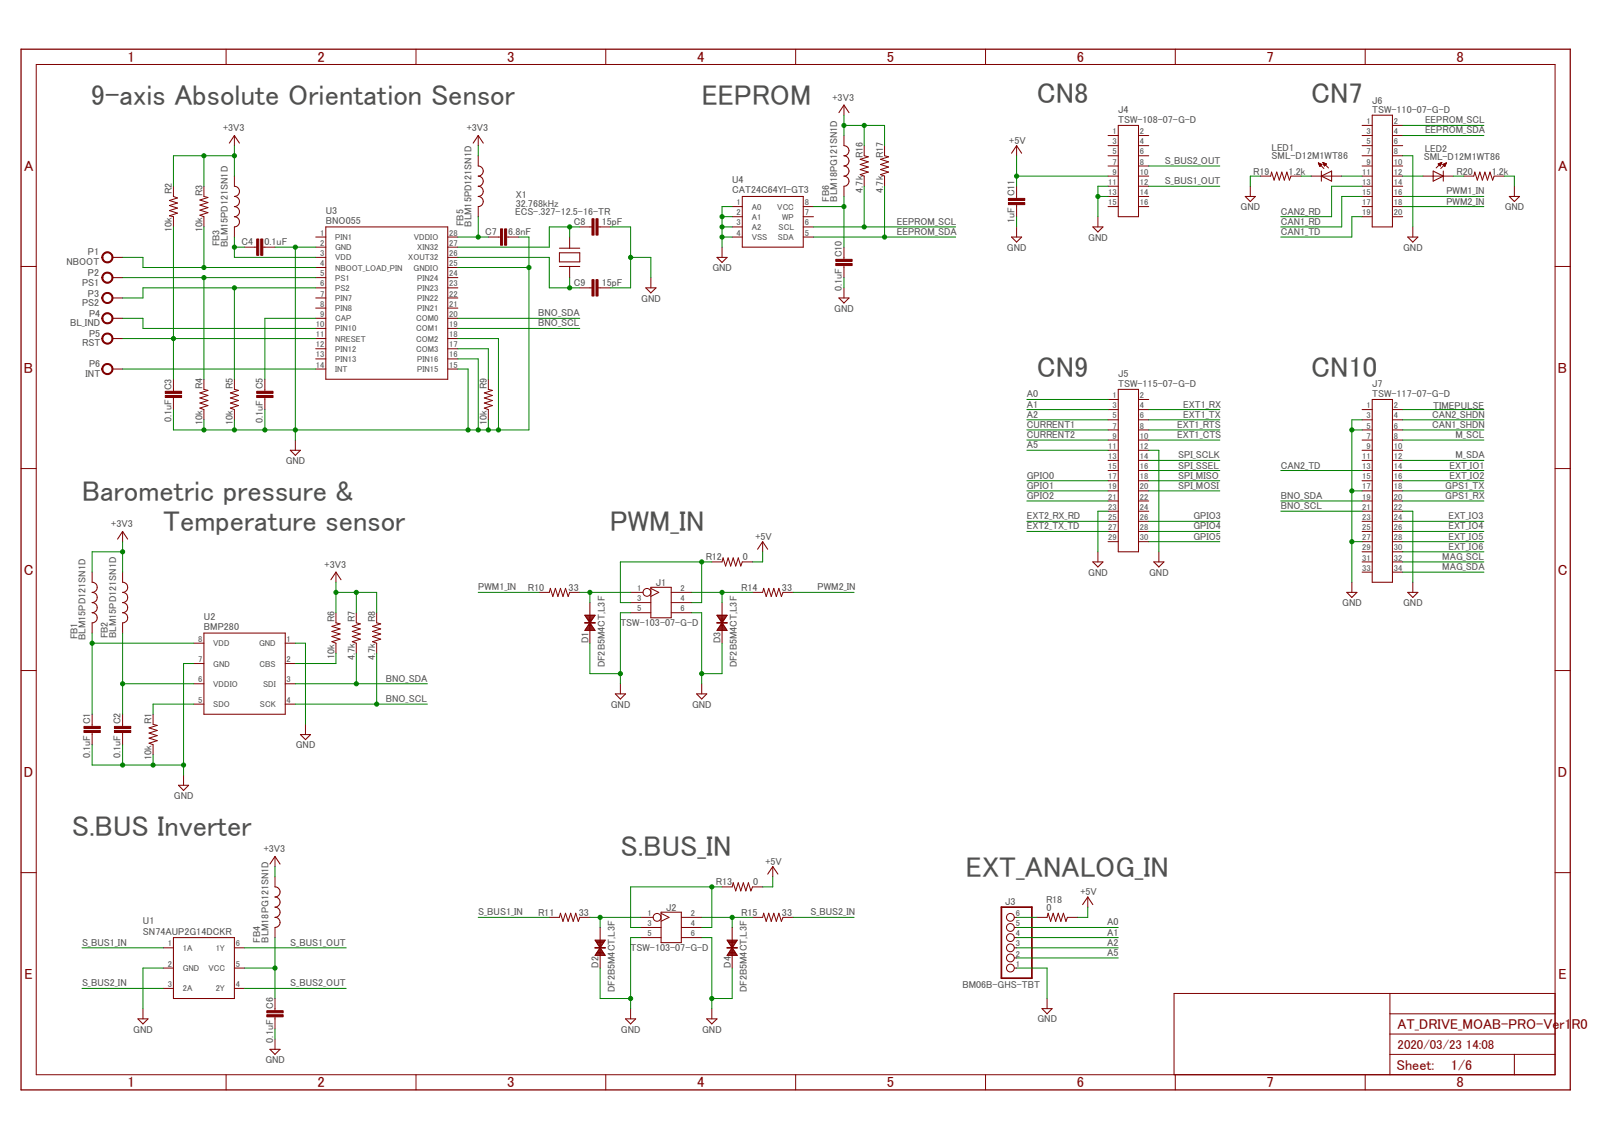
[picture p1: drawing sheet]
<svg xmlns="http://www.w3.org/2000/svg" width="297mm" height="210mm" viewBox="0 0 297 210" stroke-linecap="round" stroke-linejoin="round" font-family="sans-serif">
<g fill="none" stroke="#800000" stroke-width=".18">
<path d="M6.7 11.9h279.5v186h-279.5zM41.6 9.1v2.8M76.6 9.1v2.8M111.5 9.1v2.8M146.4 9.1v2.8M155.3 19.3v1.9M181.4 9.1v2.8M216.3 9.1v2.8M251.2 9.1v2.8M31.9 34.3v1.9l.8 .2-1.5 .5 1.5 .5-1.5 .4 1.5 .5-1.5 .5 1.5 .4-1.5 .5 .7 .2v1.9M37.5 34.3v1.9l.8 .2-1.5 .4 1.5 .5-1.5 .5 1.5 .4-1.5 .5 1.5 .5-1.5 .4 .7 .3v1.9M43.1 25v1.8"/>
<path d="M43.1 32.4v1.9M88 25v1.8M88 28.7v1.9M88 38v1.9M134.7 38h1.9M134.7 39.9h1.9M147.8 38h1.9M147.8 39.9h1.9M155.3 25v1.8M155.3 34.3v1.9M159 26.8v1.9l.8 .2-1.5 .4 1.5 .5-1.5 .5 1.5 .5-1.5 .4 1.5 .5-1.5 .5 .7 .2v1.9M162.8 26.8v1.9l.7 .2-1.4 .4 1.4 .5-1.4 .5 1.4 .5-1.4 .4 1.4 .5-1.4 .5 .7 .2v1.9"/>
<path d="M187.1 26.8v1.9M187.1 34.3v2.2M187.1 37.7v2.2M202.1 39.9v1.9M203.9 25h1.9M203.9 26.8h1.9M203.9 28.7h1.9M203.9 30.6h1.9M203.9 32.4h1.9M203.9 34.3h1.9M203.9 36.2h1.9M203.9 38h1.9"/>
<path d="M209.5 25h1.9M209.5 26.8h1.9M209.5 28.7h1.9M209.5 30.6h1.9M209.5 32.4h1.9M209.5 34.3h1.9M209.5 36.2h1.9M209.5 38h1.9M230.1 34.3v1.9M232 32.4h1.8l.2-.7 .5 1.5 .5-1.5 .4 1.5 .5-1.5 .5 1.5 .4-1.5 .5 1.5 .3-.8h1.9M241.3 32.4h5.6M242.6 30h.1"/>
<path d="M242.6 30l1 1M242.6 30l.7 .3-.4 .3zM242.7 30.1h.2M242.7 30.2h.4M242.7 30.3h.6M242.8 30.4h.4M242.8 30.4h.3M242.8 30.5h.3M242.9 30.6h.1M243.5 29.9l1 1M243.5 29.9l.6 .3M243.5 29.9l.3 .7 .3-.4"/>
<path d="M243.5 30h.1M243.5 30h.3M243.6 30.1h.3M243.6 30.2h.5M243.6 30.3h.4M243.6 30.4h.4M243.7 30.4h.2M243.7 30.5h.1M250.7 25h1.8M250.7 26.8h1.8M250.7 28.7h1.8M250.7 30.6h1.8"/>
<path d="M250.7 32.4h1.8M250.7 34.3h1.8M250.7 36.2h1.8M250.7 38h1.8M250.7 23.1h1.8M250.7 39.9h1.8M256.3 25h1.8M256.3 26.8h1.8M256.3 28.7h1.8M256.3 30.6h1.8M256.3 32.4h1.8M256.3 34.3h1.8"/>
<path d="M256.3 36.2h1.8M256.3 38h1.8M256.3 23.1h1.8M256.3 39.9h1.8M261.9 32.4h5.6M264.7 30.2h.5M264.8 30.3h.4M264.9 30.4h.3M264.9 30.1h.4M264.9 30.4h.2M265 30.5h.1M265 30h.3"/>
<path d="M265.2 30h.1M265.3 29.9l-1 1M265.3 29.9l-.6 .3M265.3 29.9l-.2 .7-.4-.4M265.5 30.3l.7-.3-.3 .6zM265.6 30.3h.5M265.6 30.4h.4M265.7 30.4h.3M265.7 30.2h.4M265.8 30.5h.2M265.8 30.6h.1M265.9 30.1h.2"/>
<path d="M266.1 30h.1M266.2 30l-1 1M269.4 32.4h1.8l.2-.7 .5 1.5 .5-1.5 .4 1.5 .5-1.5 .4 1.5 .5-1.5 .5 1.5 .3-.8h1.8M278.7 34.3v1.9M3.9 49.1h2.8M43.1 41.8v1.8M45 45.5h2.2M48.4 45.5h2.2M58.1 43.6h1.9M58.1 45.5h1.9M58.1 47.4h1.9M58.1 49.3h1.9"/>
<path d="M58.1 51.1h1.9M58.1 53h1.9M58.1 54.9h1.9M58.1 56.7h1.9M58.1 58.6h1.9M82.4 43.6h1.9M82.4 45.5h1.9M82.4 47.4h1.9M82.4 49.3h1.9M82.4 51.1h1.9M82.4 53h1.9M82.4 54.9h1.9"/>
<path d="M82.4 56.7h1.9M82.4 58.6h1.9M89.9 43.6h2.2M93.2 43.6h2.3M106.7 53h2.2M106.7 41.8h2.2M110.1 53h2.2M110.1 41.8h2.2M119.8 51.1v1.9M132.9 45.5v1.9M134.7 43.6h1.9M134.7 41.8h1.9"/>
<path d="M147.8 43.6h1.9M147.8 41.8h1.9M155.3 45.5v2.3M155.3 48.9v2.2M155.3 53v1.9M187.1 41.8v1.8M260 41.8v1.8M286.2 49.1h2.8M31.9 69.8v2.3M31.9 73.2v2.2M37.5 69.8v1.9l.8 .2-1.5 .4 1.5 .5-1.5 .5 1.5 .4-1.5 .5 1.5 .5-1.5 .4 .7 .3v1.9M43.1 69.8v1.9l.8 .2-1.5 .4 1.5 .5-1.5 .5 1.5 .4-1.5 .5 1.5 .5-1.5 .4 .7 .3v1.9"/>
<path d="M48.7 69.8v2.3M48.7 73.2v2.2M58.1 60.5h1.9M58.1 62.3h1.9M58.1 64.2h1.9M58.1 66.1h1.9M58.1 67.9h1.9M82.4 60.5h1.9M82.4 62.3h1.9M82.4 64.2h1.9M82.4 66.1h1.9M82.4 67.9h1.9"/>
<path d="M89.9 69.8v1.9l.7 .2-1.5 .4 1.5 .5-1.5 .5 1.5 .4-1.5 .5 1.5 .5-1.5 .4 .8 .3v1.9M203.9 73.6h1.9M203.9 75.4h1.9M203.9 77.3h1.9M203.9 79.2h1.9M209.5 73.6h1.9M209.5 75.4h1.9M209.5 77.3h1.9M209.5 79.2h1.9M250.7 75.4h1.8M250.7 77.3h1.8M250.7 79.2h1.8"/>
<path d="M256.3 75.4h1.8M256.3 77.3h1.8M256.3 79.2h1.8M3.9 86.3h2.8M22.6 97.9v1.8M54.4 81v1.9M140.4 99.7v1.9M203.9 81h1.9M203.9 82.9h1.9M203.9 84.8h1.9M203.9 86.6h1.9M203.9 88.5h1.9"/>
<path d="M203.9 90.4h1.9M203.9 92.2h1.9M203.9 94.1h1.9M203.9 96h1.9M203.9 97.9h1.9M203.9 99.7h1.9M209.5 81h1.9M209.5 82.9h1.9M209.5 84.8h1.9M209.5 86.6h1.9M209.5 88.5h1.9M209.5 90.4h1.9"/>
<path d="M209.5 92.2h1.9M209.5 94.1h1.9M209.5 96h1.9M209.5 97.9h1.9M209.5 99.7h1.9M250.7 81h1.8M250.7 82.9h1.8M250.7 84.8h1.8M250.7 86.6h1.8M250.7 88.5h1.8M250.7 90.4h1.8M250.7 92.2h1.8"/>
<path d="M250.7 94.1h1.8M250.7 96h1.8M250.7 97.9h1.8M250.7 99.7h1.8M256.3 81h1.8M256.3 82.9h1.8M256.3 84.8h1.8M256.3 86.6h1.8M256.3 88.5h1.8M256.3 90.4h1.8M256.3 92.2h1.8M256.3 94.1h1.8"/>
<path d="M256.3 96h1.8M256.3 97.9h1.8M256.3 99.7h1.8M286.2 86.3h2.8M17 105.3v1.9M17 114.7v1.9M22.6 105.3v1.9M22.6 114.7v1.9M35.7 118.4h1.8M52.5 118.4h1.9M61.8 112.8v1.9l.8 .2-1.5 .4 1.5 .5-1.5 .5 1.5 .4-1.5 .5 1.5 .5-1.5 .5 .7 .2v1.9M61.8 105.3v1.9"/>
<path d="M65.6 112.8v1.9l.7 .2-1.5 .4 1.5 .5-1.5 .5 1.5 .4-1.5 .5 1.5 .5-1.5 .5 .8 .2v1.9M69.3 112.8v1.9l.8 .2-1.5 .4 1.5 .5-1.5 .5 1.5 .4-1.5 .5 1.5 .5-1.5 .5 .7 .2v1.9M99.2 109.1h1.9l.2-.8 .4 1.5 .5-1.5 .5 1.5 .4-1.5 .5 1.5 .5-1.5 .5 1.5 .2-.7h1.9M116.1 109.1h2.2M116.1 111h3.7M116.1 112.8h3.7M119.8 108.4l1.4 .7-1.4 .7M123.5 109.1h3.8M123.5 111h3.8M123.5 112.8h3.8M131 103.5h1.9l.2-.8 .4 1.5 .5-1.5 .5 1.5 .4-1.5 .5 1.5 .5-1.5 .4 1.5 .3-.7h1.9M138.5 109.1h1.9l.1-.8 .5 1.5 .5-1.5 .4 1.5 .5-1.5 .5 1.5 .4-1.5 .5 1.5 .3-.7h1.9"/>
<path d="M202.1 101.6v1.9M213.3 101.6v1.9M248.8 107.2v1.9M250.7 101.6h1.8M250.7 103.5h1.8M250.7 105.3h1.8M256.3 101.6h1.8M256.3 103.5h1.8M256.3 105.3h1.8M260 107.2v1.9M3.9 123.5h2.8M17 131.5v2.3"/>
<path d="M17 134.9v2.2M22.6 131.5v2.3M22.6 134.9v2.2M28.2 131.5v1.9l.7 .2-1.5 .4 1.5 .5-1.5 .5 1.5 .4-1.5 .5 1.5 .5-1.5 .4 .8 .3v1.9M35.7 122.2h1.8M35.7 125.9h1.8M35.7 129.6h1.8M52.5 122.2h1.9M52.5 125.9h1.9M52.5 129.6h1.9M56.2 133.4v1.9M114.2 125.9v1.9"/>
<path d="M129.1 125.9v1.9M286.2 123.5h2.8M33.8 142.7v1.9M50.6 157.7v1.9M142.2 159.6v1.8M3.9 160.7h2.8M30.1 174.5h1.8M30.1 178.2h1.8M43.1 174.5h1.9M43.1 178.2h1.9M50.6 161.4v1.9M50.6 170.8v1.8"/>
<path d="M101.1 168.9h1.9l.1-.8 .5 1.6 .5-1.6 .5 1.6 .4-1.6 .5 1.6 .5-1.6 .4 1.6 .3-.8h1.9M117.9 168.9h2.3M117.9 170.8h3.8M117.9 172.6h3.8M121.7 168.2l1.4 .7-1.4 .7M125.4 168.9h3.7M125.4 170.8h3.7M125.4 172.6h3.7M132.9 163.3h1.8l.2-.8 .5 1.5 .5-1.5 .4 1.5 .5-1.5 .5 1.5 .4-1.5 .5 1.5 .3-.7h1.9M138.5 168.9h1.9l.1-.8 .5 1.6 .5-1.6 .4 1.6 .5-1.6 .5 1.6 .4-1.6 .5 1.6 .3-.8h1.9M186.7 174.5h.4M186.7 178.2h.4"/>
<path d="M186.7 168.9h.4M186.7 170.8h.4M186.7 172.6h.4M186.7 176.4h.4M190.8 168.9h1.9l.2-.8 .5 1.6 .4-1.6 .5 1.6 .5-1.6 .4 1.6 .5-1.6 .5 1.6 .2-.8h1.9M200.2 165.2v1.8M286.2 160.7h2.8M26.3 185.7v1.9M30.1 182h1.8M41.6 197.9v2.8M43.1 182h1.9M50.6 183.9v2.2"/>
<path d="M50.6 187.2v2.3M50.6 191.3v1.9M76.6 197.9v2.8M111.5 197.9v2.8M116.1 185.7v1.9M131 185.7v1.9M146.4 197.9v2.8M181.4 197.9v2.8M192.7 183.9v1.8M216.3 197.9v2.8M251.2 197.9v2.8M255.8 194.1h30.4"/>
<path d="M255.8 182.9v15M255.8 190.4h30.4M255.8 186.7h30.4M278.7 194.1v3.8M286.2 182.9h-70.1v15"/>
<circle cx="119.1" cy="109.1" r=".72"/>
<circle cx="120.9" cy="168.9" r=".72"/>
<circle cx="185.9" cy="170.8" r=".72"/>
<circle cx="185.9" cy="168.9" r=".72"/>
<circle cx="185.9" cy="172.6" r=".72"/>
<circle cx="185.9" cy="174.5" r=".72"/>
<circle cx="185.9" cy="176.4" r=".72"/>
<circle cx="185.9" cy="178.2" r=".72"/>
</g>
<path d="M3.9 9.1h285.1v191.6h-285.1z" fill="none" stroke="#800000" stroke-width=".23"/>
<g fill="none" stroke="#800000" stroke-width=".19">
<path d="M42.2 26.4l.9-1.4 1 1.4M43.1 34.3a.94 .94 0 0 1 1 .9 .94 .94 0 0 1-1 1 .93 .93 0 0 1 1 .9 .93 .93 0 0 1-1 .9 .93 .93 0 0 1 1 1 .93 .93 0 0 1-1 .9 .94 .94 0 0 1 1 .9 .94 .94 0 0 1-1 1M87.1 26.4l.9-1.4 .9 1.4M88 30.6a.93 .93 0 0 1 .9 .9 .93 .93 0 0 1-.9 .9 .93 .93 0 0 1 .9 1 .93 .93 0 0 1-.9 .9 .94 .94 0 0 1 .9 .9 .94 .94 0 0 1-.9 1 .93 .93 0 0 1 .9 .9 .93 .93 0 0 1-.9 .9M136.6 36.2h11.2v9.3h-11.2zM154.4 20.7l.9-1.4 1 1.4M155.3 26.8a.93 .93 0 0 1 1 .9 .93 .93 0 0 1-1 1 .94 .94 0 0 1 1 .9 .94 .94 0 0 1-1 1 .93 .93 0 0 1 1 .9 .93 .93 0 0 1-1 .9 .93 .93 0 0 1 1 1 .93 .93 0 0 1-1 .9M186.2 28.2l.9-1.4 .9 1.4M205.8 23.1h3.7v16.8h-3.7zM229.2 36.2h1.8l-.9 .9zM243.2 32.4l1.9-.9v1.9zM243.2 31.5v1.9"/>
<path d="M252.5 21.2h3.8v20.6h-3.8zM263.8 31.5l1.8 .9-1.8 1zM265.6 31.5v1.9M277.8 36.2h1.9l-1 .9zM20.7 54.9h1.9M20.7 47.4h1.9M20.7 51.1h1.9M20.7 58.6h1.9M60 41.8h22.4v28h-22.4zM103 46.5h3.7v1.7h-3.7zM103 45.7h3.7M103 49.1h3.7"/>
<path d="M104.8 43.6v2.1M104.8 49.1v2M118.9 53h1.8l-.9 .9zM132 47.4h1.8l-.9 .9zM154.4 54.9h1.9l-1 .9zM186.2 43.6h1.8l-.9 1zM201.1 41.8h1.9l-.9 .9zM259.1 43.6h1.8l-.9 1zM20.7 62.3h1.9M20.7 67.9h1.9M205.8 71.7h3.7v29.9h-3.7zM252.5 73.6h3.8v33.6h-3.8z"/>
<path d="M21.6 99.3l1-1.4 .9 1.4M53.4 82.9h1.9l-.9 .9zM17 107.2a.93 .93 0 0 1 .9 .9 .93 .93 0 0 1-.9 1 .94 .94 0 0 1 .9 .9 .94 .94 0 0 1-.9 1 .93 .93 0 0 1 .9 .9 .93 .93 0 0 1-.9 .9 .93 .93 0 0 1 .9 .9 .93 .93 0 0 1-.9 1M22.6 107.2a.93 .93 0 0 1 .9 .9 .93 .93 0 0 1-.9 1 .94 .94 0 0 1 .9 .9 .94 .94 0 0 1-.9 1 .93 .93 0 0 1 .9 .9 .93 .93 0 0 1-.9 .9 .93 .93 0 0 1 .9 .9 .93 .93 0 0 1-.9 1M37.5 116.6h15v14.9h-15zM60.9 106.7l.9-1.4 1 1.4M107.6 113.3h1.9l-.9 1.4zM107.7 113.3h1.8M107.7 116h1.7M107.8 113.5h1.6M107.8 115.8h1.5M107.9 113.6h1.4"/>
<path d="M107.9 115.6h1.3M108 113.8h1.2M108.1 115.5h1M108.1 113.9h1M108.1 115.3h.9M108.2 114.1h.8M108.2 115.2h.7M108.3 114.2h.6M108.4 115h.4M108.4 114.4h.4M108.5 114.9h.2M108.5 114.6h.2"/>
<path d="M108.6 114.7l.9 1.4h-1.9zM108.6 114.7h.1M108.6 111v7.4M119.8 108.1h3.7v5.6h-3.7zM132 113.3h1.8l-1.8 2.8h1.8zM132 113.3h1.8M132 116h1.7M132.1 113.5h1.6M132.1 115.8h1.5M132.2 113.6h1.4M132.2 115.6h1.3M132.3 113.8h1.2"/>
<path d="M132.4 115.5h1M132.4 113.9h1M132.5 115.3h.8M132.5 114.1h.8M132.6 115.2h.6M132.6 114.2h.6M132.7 115h.4M132.7 114.4h.4M132.8 114.9h.2M132.8 114.6h.2M132.9 114.7h.1M132.9 111v7.4"/>
<path d="M139.4 101.1l1-1.4 .9 1.4M201.1 103.5h1.9l-.9 .9zM212.3 103.5h1.9l-.9 .9zM247.9 109.1h1.8l-.9 .9zM259.1 109.1h1.8l-.9 .9zM55.3 135.3h1.8l-.9 .9zM113.2 127.8h1.9l-.9 .9zM128.2 127.8h1.9l-1 .9zM32.9 144.6h1.8l-.9 .9zM49.7 159.1l.9-1.4 .9 1.4M31.9 172.6h11.2v11.3h-11.2zM50.6 163.3a.93 .93 0 0 1 .9 .9 .93 .93 0 0 1-.9 1 .93 .93 0 0 1 .9 .9 .93 .93 0 0 1-.9 .9 .94 .94 0 0 1 .9 1 .94 .94 0 0 1-.9 .9 .93 .93 0 0 1 .9 .9 .93 .93 0 0 1-.9 1"/>
<path d="M109.5 173.1h1.9l-1 1.4zM109.6 175.9h1.7M109.6 173.2h1.7M109.6 175.7h1.6M109.7 173.4h1.5M109.7 175.5h1.4M109.8 173.5h1.3M109.9 175.4h1.1M109.9 173.7h1.1M110 175.2h.9M110 173.8h.9M110.1 175.1h.7"/>
<path d="M110.1 174h.7M110.2 174.9h.5M110.2 174.1h.5M110.3 174.8h.3M110.3 174.3h.3M110.4 174.6h.1M110.4 174.5h.1M110.4 174.5l1 1.4h-1.9zM110.4 170.8v7.4M121.7 168h3.7v5.6h-3.7zM133.8 173.1h1.9l-1 1.4zM133.9 175.9h1.7"/>
<path d="M133.9 173.2h1.7M134 175.7h1.5M134 173.4h1.5M134.1 175.5h1.3M134.1 173.5h1.3M134.2 175.4h1.1M134.2 173.7h1.1M134.3 175.2h.9M134.3 173.8h.9M134.4 175.1h.7M134.4 174h.7M134.5 174.9h.5"/>
<path d="M134.5 174.1h.5M134.6 174.8h.3M134.6 174.3h.3M134.7 174.6h.1M134.7 174.5h.1M134.7 174.5l1 1.4h-1.9zM134.7 170.8v7.4M141.3 161l.9-1.4 1 1.4M199.2 166.6l1-1.4 .9 1.4M25.4 187.6h1.8l-.9 .9zM49.7 193.2h1.8l-.9 .9zM115.1 187.6h1.9l-.9 .9z"/>
<path d="M130.1 187.6h1.9l-1 .9zM191.8 185.7h1.8l-.9 1z"/>
</g>
<g fill="#800000" stroke="#800000" stroke-width=".18">
<path d="M48 44h.4v3h-.4z"/>
<path d="M47.2 44h.4v3h-.4z"/>
<path d="M47.2 72.1h3v.3h-3z"/>
<path d="M47.2 72.8h3v.4h-3z"/>
<path d="M92.9 42.1h.3v3h-.3z"/>
<path d="M92.1 42.1h.4v3h-.4z"/>
<path d="M109.7 40.3h.4v3h-.4z"/>
<path d="M108.9 40.3h.4v3h-.4z"/>
<path d="M109.7 51.5h.4v3h-.4z"/>
<path d="M108.9 51.5h.4v3h-.4z"/>
<path d="M30.4 72.1h3v.3h-3z"/>
<path d="M30.4 72.8h3v.4h-3z"/>
<path d="M15.5 133.8h3v.3h-3z"/>
<path d="M15.5 134.5h3v.4h-3z"/>
<path d="M21.1 133.8h3v.3h-3z"/>
<path d="M21.1 134.5h3v.4h-3z"/>
<path d="M49.1 186.1h3v.4h-3z"/>
<path d="M49.1 186.8h3v.4h-3z"/>
<path d="M185.6 36.5h3v.4h-3z"/>
<path d="M185.6 37.3h3v.4h-3z"/>
<path d="M153.8 47.8h3v.3h-3z"/>
<path d="M153.8 48.5h3v.4h-3z"/>
</g>
<g fill="#800000" stroke="#800000" stroke-width=".18">
<path d="M18.9 46.8a1.03 1.03 0 0 1 1.7 0 1.03 1.03 0 0 1-.5 1.6 1.03 1.03 0 0 1-1.4-1h.2a.84 .84 0 0 1 1.2-.8 .84 .84 0 0 1 .2 1.4 .84 .84 0 0 1-1.3-.4l-.1-.2h-.2z" fill-rule="evenodd"/>
<path d="M19.1 50.3a1.03 1.03 0 0 1 1.6 .4 1.03 1.03 0 0 1-.7 1.4 1.03 1.03 0 0 1-1.3-1h.2a.84 .84 0 0 1 1.2-.8 .84 .84 0 0 1 .2 1.4 .84 .84 0 0 1-1.3-.3l-.1-.3h-.2l.1-.3z" fill-rule="evenodd"/>
<path d="M19.1 54.1a1.03 1.03 0 0 1 1.6 .3 1.03 1.03 0 0 1-.7 1.5 1.03 1.03 0 0 1-1.3-1h.2a.84 .84 0 0 1 1.2-.8 .84 .84 0 0 1 .2 1.4 .84 .84 0 0 1-1.3-.4l-.1-.2h-.2l.1-.3z" fill-rule="evenodd"/>
<path d="M18.9 58a1.03 1.03 0 0 1 1.7 0 1.03 1.03 0 0 1-.5 1.6 1.03 1.03 0 0 1-1.4-1h.2a.84 .84 0 0 1 1.2-.8 .84 .84 0 0 1 .2 1.4 .84 .84 0 0 1-1.3-.4l-.1-.2h-.2z" fill-rule="evenodd"/>
<path d="M19.1 61.5a1.03 1.03 0 0 1 1.6 .4 1.03 1.03 0 0 1-.7 1.5 1.03 1.03 0 0 1-1.3-1.1h.2a.84 .84 0 0 1 1.2-.7 .84 .84 0 0 1 .2 1.3 .84 .84 0 0 1-1.3-.3l-.1-.3h-.2l.1-.3z" fill-rule="evenodd"/>
<path d="M19.1 67.1a1.03 1.03 0 0 1 1.6 .4 1.03 1.03 0 0 1-.7 1.5 1.03 1.03 0 0 1-1.3-1.1h.2a.84 .84 0 0 1 1.2-.7 .84 .84 0 0 1 .2 1.4 .84 .84 0 0 1-1.3-.4l-.1-.3h-.2l.1-.3z" fill-rule="evenodd"/>
</g>
<path d="M107.6 114.7h1.9M132 114.7h1.8M109.5 174.5h1.9M133.8 174.5h1.9M184.3 167h5.6v13.1h-5.6z" fill="none" stroke="#800000" stroke-width=".32"/>
<g fill="none" stroke="#008000" stroke-width=".18">
<path d="M37.5 28.7v5.6M43.1 26.8v5.6M43.1 28.7h-11.2v5.6M88 26.8v1.9M88 39.9v3.7M132.9 39.9h1.8M134.7 38h-1.8v7.5M149.7 38h5.6M155.3 21.2v3.8M155.3 36.2v9.3M155.3 23.1h7.5v3.7M159 23.1v3.7"/>
<path d="M159 34.3v7.5M162.8 34.3v9.3M187.1 32.4h16.8M187.1 28.7v5.6M187.1 39.9v1.9M202.1 36.2h1.8M203.9 34.3h-1.8v5.6M211.4 34.3h13.1M211.4 30.6h13.1M232 32.4h-1.9v1.9M239.5 32.4h1.8M246.9 32.4h3.8"/>
<path d="M250.7 34.3h-5.6v5.6h-9.4M250.7 36.2h-3.8v5.6h-11.2M250.7 39.9h-1.9v3.7h-13.1M258.1 28.7h1.9v13.1M258.1 23.1h15M258.1 32.4h3.8M258.1 36.2h15M258.1 38h15M258.1 25h15M267.5 32.4h1.9M276.8 32.4h1.9v1.9M22.6 47.4h3.7v1.9h31.8"/>
<path d="M22.6 58.6h3.7v1.9h31.8M22.6 51.1h35.5M31.9 41.8v28M37.5 41.8v7.5M37.5 51.1v18.7M43.1 43.6v3.8h15M43.1 53v16.8M43.1 45.5h1.9M50.6 45.5h7.5M54.4 45.5v35.5M58.1 58.6h-9.4v11.2M58.1 53h-31.8v1.9h-3.7"/>
<path d="M84.3 49.3h13M84.3 43.6h5.6M84.3 47.4h16.8v5.6h5.6M84.3 58.6h22.4M95.5 43.6h1.8v35.6h-65.4v-3.8M104.8 41.8v1.8M104.8 51.1v1.9M106.7 41.8h-5.6v3.7h-16.8M112.3 41.8h3.8v11.2h-3.8M116.1 47.4h3.7v3.7M132.9 43.6h1.8M132.9 41.8h1.8"/>
<path d="M149.7 43.6h26.2M149.7 41.8h26.2M155.3 51.1v1.9M22.6 67.9h35.5M22.6 62.3h35.5M37.5 77.3v1.9M43.1 77.3v1.9M48.7 75.4v3.8M84.3 66.1h3.7v13.1M84.3 67.9h1.8v11.3M84.3 64.2h5.6v5.6M84.3 62.3h7.4v16.9"/>
<path d="M84.3 60.5h22.4M89.9 77.3v1.9M189 79.2h14.9M189 77.3h14.9M189 75.4h14.9M189 73.6h14.9M211.4 79.2h13.1M211.4 77.3h13.1M211.4 75.4h13.1M248.8 79.2h1.9M250.7 77.3h-1.9v29.9M258.1 79.2h15"/>
<path d="M258.1 77.3h15M258.1 75.4h15M22.6 99.7v5.6M189 82.9h14.9M189 90.4h14.9M189 92.2h14.9M189 81h14.9M189 97.9h14.9M189 96h14.9M189 88.5h14.9M203.9 94.1h-1.8v7.5M211.4 82.9h1.9v18.7"/>
<path d="M211.4 99.7h13.1M211.4 90.4h13.1M211.4 81h13.1M211.4 97.9h13.1M211.4 96h13.1M211.4 88.5h13.1M211.4 86.6h13.1M211.4 84.8h13.1M235.7 94.1h15M235.7 92.2h15M235.7 86.6h15M248.8 99.7h1.9"/>
<path d="M248.8 90.4h1.9M258.1 94.1h1.9v13.1M258.1 99.7h15M258.1 90.4h15M258.1 92.2h15M258.1 81h15M258.1 97.9h15M258.1 96h15M258.1 88.5h15M258.1 86.6h15M258.1 84.8h15M17 116.6v14.9"/>
<path d="M17 118.4h18.7M22.6 101.6h-5.6v3.7M22.6 116.6v14.9M54.4 118.4h1.8v15M61.8 107.2v5.6M61.8 109.1h7.5v3.7M65.6 109.1v3.7M88 109.1h11.2M106.7 109.1h9.4M108.6 109.1v1.9M108.6 118.4v5.6h5.6M116.1 112.8h-1.9v13.1"/>
<path d="M127.3 109.1h11.2M127.3 112.8h1.8v13.1M129.1 103.5v7.5h-1.8M131 103.5h-16.8v7.5h1.9M132.9 109.1v1.9M132.9 118.4v5.6h-3.8M140.4 101.6v1.9h-1.9M146 109.1h11.2M258.1 101.6h15M258.1 103.5h15M258.1 105.3h15M17 137.1v3.8h16.8"/>
<path d="M22.6 137.1v3.8M22.6 125.9h13.1M28.2 139v1.9M35.7 122.2h-1.9v20.5M35.7 129.6h-7.5v1.9M54.4 125.9h24.3M54.4 129.6h24.3M61.8 120.3v1.9h-7.4M65.6 120.3v5.6M69.3 120.3v9.3M50.6 159.6v1.8M15.1 174.5h15"/>
<path d="M30.1 178.2h-3.8v7.5M45 178.2h5.6M45 174.5h18.7M50.6 172.6v11.3M88 168.9h13.1M108.6 168.9h9.3M110.4 178.2v5.7h5.7M110.4 168.9v1.9M117.9 172.6h-1.8v13.1M129.1 168.9h9.4M129.1 172.6h1.9v13.1M131 163.3v7.5h-1.9"/>
<path d="M132.9 163.3h-16.8v7.5h1.8M134.7 168.9v1.9M134.7 178.2v5.7h-3.7M142.2 161.4v1.9h-1.8M146 168.9h11.2M187.1 168.9h3.7M187.1 178.2h5.6v5.7M187.1 172.6h18.7M187.1 174.5h18.7M187.1 170.8h18.7M187.1 176.4h18.7M200.2 167v1.9h-1.9"/>
<path d="M15.1 182h15M45 182h18.7M50.6 189.5v1.8"/>
</g>
<g fill="#008000" stroke="#008000" stroke-width=".18">
<circle cx="43.1" cy="28.7" r=".38"/>
<circle cx="37.5" cy="28.7" r=".38"/>
<circle cx="22.6" cy="101.6" r=".38"/>
<circle cx="61.8" cy="109.1" r=".38"/>
<circle cx="65.6" cy="109.1" r=".38"/>
<circle cx="155.3" cy="23.1" r=".38"/>
<circle cx="159" cy="23.1" r=".38"/>
<circle cx="187.1" cy="32.4" r=".38"/>
<circle cx="202.1" cy="36.2" r=".38"/>
<circle cx="54.4" cy="45.5" r=".38"/>
<circle cx="43.1" cy="79.2" r=".38"/>
<circle cx="48.7" cy="79.2" r=".38"/>
<circle cx="54.4" cy="79.2" r=".38"/>
<circle cx="97.3" cy="49.3" r=".38"/>
<circle cx="86.1" cy="79.2" r=".38"/>
<circle cx="88" cy="79.2" r=".38"/>
<circle cx="89.9" cy="79.2" r=".38"/>
<circle cx="91.7" cy="79.2" r=".38"/>
<circle cx="37.5" cy="79.2" r=".38"/>
<circle cx="116.1" cy="47.4" r=".38"/>
<circle cx="22.6" cy="140.9" r=".38"/>
<circle cx="28.2" cy="140.9" r=".38"/>
<circle cx="33.8" cy="140.9" r=".38"/>
<circle cx="248.8" cy="79.2" r=".38"/>
<circle cx="248.8" cy="90.4" r=".38"/>
<circle cx="248.8" cy="99.7" r=".38"/>
<circle cx="132.9" cy="39.9" r=".38"/>
<circle cx="132.9" cy="41.8" r=".38"/>
<circle cx="132.9" cy="43.6" r=".38"/>
<circle cx="131" cy="183.9" r=".38"/>
<circle cx="116.1" cy="183.9" r=".38"/>
<circle cx="114.2" cy="124" r=".38"/>
<circle cx="129.1" cy="124" r=".38"/>
<circle cx="43.1" cy="45.5" r=".38"/>
<circle cx="37.5" cy="49.3" r=".38"/>
<circle cx="37.5" cy="51.1" r=".38"/>
<circle cx="43.1" cy="53" r=".38"/>
<circle cx="31.9" cy="62.3" r=".38"/>
<circle cx="88" cy="43.6" r=".38"/>
<circle cx="65.6" cy="125.9" r=".38"/>
<circle cx="69.3" cy="129.6" r=".38"/>
<circle cx="104.8" cy="41.8" r=".38"/>
<circle cx="104.8" cy="53" r=".38"/>
<circle cx="22.6" cy="125.9" r=".38"/>
<circle cx="17" cy="118.4" r=".38"/>
<circle cx="50.6" cy="178.2" r=".38"/>
<circle cx="159" cy="41.8" r=".38"/>
<circle cx="162.8" cy="43.6" r=".38"/>
<circle cx="155.3" cy="38" r=".38"/>
<circle cx="131" cy="163.3" r=".38"/>
<circle cx="129.1" cy="103.5" r=".38"/>
<circle cx="110.4" cy="168.9" r=".38"/>
<circle cx="134.7" cy="168.9" r=".38"/>
<circle cx="108.6" cy="109.1" r=".38"/>
<circle cx="132.9" cy="109.1" r=".38"/>
</g>
<g font-size="5.3" fill="#505050">
<text x="16.7" y="19.3">9-axis Absolute Orientation Sensor</text>
<text x="129.1" y="19.3">EEPROM</text>
<text x="190.8" y="19">CN8</text>
<text x="241.3" y="19">CN7</text>
<text x="190.8" y="69.4">CN9</text>
<text x="241.3" y="69.4">CN10</text>
<text x="15.1" y="92.3">Barometric pressure &amp;</text>
<text x="30" y="97.9">Temperature sensor</text>
<text x="112.3" y="97.9">PWM_IN</text>
<text x="13.2" y="153.9">S.BUS Inverter</text>
<text x="114.2" y="157.7">S.BUS_IN</text>
<text x="177.8" y="161.4">EXT_ANALOG_IN</text>
</g>
<g font-size="2.7" fill="#800000">
<text x="23.5" y="11.4">1</text>
<text x="58.4" y="11.4">2</text>
<text x="93.3" y="11.4">3</text>
<text x="128.3" y="11.4">4</text>
<text x="163.2" y="11.4">5</text>
<text x="198.2" y="11.4">6</text>
<text x="233.1" y="11.4">7</text>
<text x="268" y="11.4">8</text>
<text x="4.4" y="31.4">A</text>
<text x="286.7" y="31.4">A</text>
<text x="4.4" y="68.6">B</text>
<text x="286.7" y="68.6">B</text>
<text x="4.4" y="105.8">C</text>
<text x="286.7" y="105.8">C</text>
<text x="4.4" y="143">D</text>
<text x="286.7" y="143">D</text>
<text x="4.5" y="180.2">E</text>
<text x="286.8" y="180.2">E</text>
<text x="23.5" y="200.2">1</text>
<text x="58.4" y="200.2">2</text>
<text x="93.3" y="200.2">3</text>
<text x="128.3" y="200.2">4</text>
<text x="163.2" y="200.2">5</text>
<text x="198.2" y="200.2">6</text>
<text x="233.1" y="200.2">7</text>
<text x="268" y="200.2">8</text>
</g>
<g font-size="2.6" fill="#800000">
<text x="257.2" y="189.5">AT_DRIVE_MOAB-PRO-Ver1</text>
<text x="289.2" y="189.5">R0</text>
<text x="257" y="197">Sheet:</text>
<text x="267" y="196.9">1/6</text>
</g>
<g font-size="2.4" fill="#800000">
<text x="257.2" y="193.2">2020/03/23</text>
<text x="269.8" y="193.2">14:08</text>
</g>
<g font-size="1.8" fill="#505050">
<text x="153.2" y="18.6">+3V3</text>
<text x="205.8" y="22.7">TSW-108-07-G-D</text>
<text x="205.8" y="20.8">J4</text>
<text x="252.5" y="20.8">TSW-110-07-G-D</text>
<text x="252.5" y="19.2">J6</text>
<text x="262.3" y="22.7">EEPROM_SCL</text>
<text x="41" y="24.2">+3V3</text>
<text x="85.9" y="24.2">+3V3</text>
<text x="158.8" y="29.1" transform="rotate(-90 158.8 29.1)">R16</text>
<text x="162.5" y="29.1" transform="rotate(-90 162.5 29.1)">R17</text>
<text x="185.8" y="26.5">+5V</text>
<text x="234" y="29.3">SML-D12M1WT86</text>
<text x="234" y="27.8">LED1</text>
<text x="262" y="29.5">SML-D12M1WT86</text>
<text x="262.2" y="27.9">LED2</text>
<text x="262.3" y="24.6">EEPROM_SDA</text>
<text x="31.6" y="35.7" transform="rotate(-90 31.6 35.7)">R2</text>
<text x="134.7" y="35.6">CAT24C64YI-GT3</text>
<text x="134.7" y="33.7">U4</text>
<text x="158.8" y="35.5" transform="rotate(-90 158.8 35.5)">4.7k</text>
<text x="162.5" y="35.5" transform="rotate(-90 162.5 35.5)">4.7k</text>
<text x="214.4" y="33.9">S_BUS1_OUT</text>
<text x="214.4" y="30.2">S_BUS2_OUT</text>
<text x="230.7" y="32.2">R19</text>
<text x="237.2" y="32.2">1.2k</text>
<text x="266.2" y="35.8">PWM1_IN</text>
<text x="268" y="32.2">R20</text>
<text x="274.5" y="32.2">1.2k</text>
<text x="37.2" y="36.1" transform="rotate(-90 37.2 36.1)">R3</text>
<text x="60" y="41.2">BNO055</text>
<text x="60" y="39.3">U3</text>
<text x="85.3" y="41.6" transform="rotate(-90 85.3 41.6)">FB5</text>
<text x="86.8" y="41.7" transform="rotate(-90 86.8 41.7)">BLM15PD121SN1D</text>
<text x="94.8" y="39.5">ECS-.327-12.5-16-TR</text>
<text x="94.9" y="38">32.768kHz</text>
<text x="94.9" y="36.5">X1</text>
<text x="105.6" y="41.4">C8</text>
<text x="110.8" y="41.4">15pF</text>
<text x="152.6" y="37.2" transform="rotate(-90 152.6 37.2)">FB6</text>
<text x="154.1" y="37.1" transform="rotate(-90 154.1 37.1)">BLM18PG121SN1D</text>
<text x="165" y="41.4">EEPROM_SCL</text>
<text x="186.7" y="41.1" transform="rotate(-90 186.7 41.1)">1uF</text>
<text x="186.7" y="36.2" transform="rotate(-90 186.7 36.2)">C11</text>
<text x="228.3" y="38.7">GND</text>
<text x="235.7" y="39.5">CAN2_RD</text>
<text x="235.7" y="41.4">CAN1_RD</text>
<text x="266.2" y="37.7">PWM2_IN</text>
<text x="276.9" y="38.7">GND</text>
<text x="16.2" y="47">P1</text>
<text x="31.6" y="42.8" transform="rotate(-90 31.6 42.8)">10k</text>
<text x="37.2" y="42.8" transform="rotate(-90 37.2 42.8)">10k</text>
<text x="40.4" y="45.4" transform="rotate(-90 40.4 45.4)">FB3</text>
<text x="41.9" y="45.5" transform="rotate(-90 41.9 45.5)">BLM15PD121SN1D</text>
<text x="44.4" y="45.1">C4</text>
<text x="48.7" y="45.1">0.1uF</text>
<text x="89.3" y="43.3">C7</text>
<text x="93.5" y="43.3">6.8nF</text>
<text x="154.9" y="47.4" transform="rotate(-90 154.9 47.4)">C10</text>
<text x="165" y="43.3">EEPROM_SDA</text>
<text x="185.3" y="46.2">GND</text>
<text x="200.3" y="44.3">GND</text>
<text x="235.7" y="43.3">CAN1_TD</text>
<text x="258.2" y="46.2">GND</text>
<text x="12.2" y="48.9">NBOOT</text>
<text x="15.1" y="52.6">PS1</text>
<text x="16.2" y="50.8">P2</text>
<text x="105.6" y="52.6">C9</text>
<text x="110.8" y="52.6">15pF</text>
<text x="131.1" y="49.9">GND</text>
<text x="154.9" y="53.6" transform="rotate(-90 154.9 53.6)">0.1uF</text>
<text x="15.1" y="56.4">PS2</text>
<text x="16.2" y="54.7">P3</text>
<text x="16.4" y="58.4">P4</text>
<text x="99" y="58.2">BNO_SDA</text>
<text x="118" y="55.5">GND</text>
<text x="153.5" y="57.4">GND</text>
<text x="12.9" y="60.1">BL_IND</text>
<text x="15.1" y="63.6">RST</text>
<text x="16.4" y="62">P5</text>
<text x="99" y="60.1">BNO_SCL</text>
<text x="15.7" y="69.4">INT</text>
<text x="16.4" y="67.6">P6</text>
<text x="31.5" y="71.9" transform="rotate(-90 31.5 71.9)">C3</text>
<text x="37.2" y="71.6" transform="rotate(-90 37.2 71.6)">R4</text>
<text x="42.9" y="71.6" transform="rotate(-90 42.9 71.6)">R5</text>
<text x="48.4" y="71.7" transform="rotate(-90 48.4 71.7)">C5</text>
<text x="89.6" y="71.6" transform="rotate(-90 89.6 71.6)">R9</text>
<text x="205.8" y="71.3">TSW-115-07-G-D</text>
<text x="205.8" y="69.4">J5</text>
<text x="252.5" y="71.3">J7</text>
<text x="31.5" y="77.7" transform="rotate(-90 31.5 77.7)">0.1uF</text>
<text x="48.4" y="77.9" transform="rotate(-90 48.4 77.9)">0.1uF</text>
<text x="189" y="73.2">A0</text>
<text x="189" y="75.1">A1</text>
<text x="189" y="76.9">A2</text>
<text x="217.8" y="76.9">EXT1_TX</text>
<text x="217.8" y="75.1">EXT1_RX</text>
<text x="252.5" y="73.2">TSW-117-07-G-D</text>
<text x="263.6" y="76.9">CAN2_SHDN</text>
<text x="263.8" y="75.2">TIMEPULSE</text>
<text x="37.2" y="78.3" transform="rotate(-90 37.2 78.3)">10k</text>
<text x="42.9" y="78.3" transform="rotate(-90 42.9 78.3)">10k</text>
<text x="89.6" y="78.3" transform="rotate(-90 89.6 78.3)">10k</text>
<text x="189" y="82.5">A5</text>
<text x="189" y="78.8">CURRENT1</text>
<text x="189" y="80.7">CURRENT2</text>
<text x="216.6" y="80.7">EXT1_CTS</text>
<text x="216.6" y="78.8">EXT1_RTS</text>
<text x="263.6" y="78.8">CAN1_SHDN</text>
<text x="267.9" y="80.7">M_SCL</text>
<text x="52.6" y="85.4">GND</text>
<text x="189" y="88.1">GPIO0</text>
<text x="216.8" y="88.1">SPI_MISO</text>
<text x="216.8" y="86.3">SPI_SSEL</text>
<text x="216.8" y="84.4">SPI_SCLK</text>
<text x="235.7" y="86.3">CAN2_TD</text>
<text x="266.7" y="88.1">EXT_IO2</text>
<text x="266.7" y="86.3">EXT_IO1</text>
<text x="267.9" y="84.4">M_SDA</text>
<text x="189" y="95.6">EXT2_RX_RD</text>
<text x="189" y="90">GPIO1</text>
<text x="189" y="91.9">GPIO2</text>
<text x="216.8" y="90">SPI_MOSI</text>
<text x="219.6" y="95.6">GPIO3</text>
<text x="235.7" y="91.9">BNO_SDA</text>
<text x="235.7" y="93.7">BNO_SCL</text>
<text x="266" y="91.9">GPS1_RX</text>
<text x="266" y="90">GPS1_TX</text>
<text x="266.6" y="95.6">EXT_IO3</text>
<text x="20.5" y="97.1">+3V3</text>
<text x="139" y="99.4">+5V</text>
<text x="189" y="97.5">EXT2_TX_TD</text>
<text x="219.6" y="97.5">GPIO4</text>
<text x="219.6" y="99.4">GPIO5</text>
<text x="266.6" y="97.5">EXT_IO4</text>
<text x="266.6" y="99.4">EXT_IO5</text>
<text x="266.6" y="101.2">EXT_IO6</text>
<text x="59.7" y="104.6">+3V3</text>
<text x="120.7" y="107.9">J1</text>
<text x="129.9" y="103.2">R12</text>
<text x="136.7" y="103.2">0</text>
<text x="200.3" y="106">GND</text>
<text x="211.5" y="106">GND</text>
<text x="265.4" y="105">MAG_SDA</text>
<text x="265.4" y="103.1">MAG_SCL</text>
<text x="88" y="108.7">PWM1_IN</text>
<text x="97.2" y="108.8">R10</text>
<text x="104.7" y="108.8">33</text>
<text x="136.4" y="108.8">R14</text>
<text x="143.9" y="108.8">33</text>
<text x="150.5" y="108.7">PWM2_IN</text>
<text x="247" y="111.6">GND</text>
<text x="258.2" y="111.6">GND</text>
<text x="14.3" y="117.7" transform="rotate(-90 14.3 117.7)">FB1</text>
<text x="15.7" y="117.8" transform="rotate(-90 15.7 117.8)">BLM15PD121SN1D</text>
<text x="19.9" y="117.5" transform="rotate(-90 19.9 117.5)">FB2</text>
<text x="21.4" y="117.5" transform="rotate(-90 21.4 117.5)">BLM15PD121SN1D</text>
<text x="37.5" y="116">BMP280</text>
<text x="37.5" y="114.1">U2</text>
<text x="61.6" y="114.6" transform="rotate(-90 61.6 114.6)">R6</text>
<text x="65.3" y="114.6" transform="rotate(-90 65.3 114.6)">R7</text>
<text x="69" y="114.6" transform="rotate(-90 69 114.6)">R8</text>
<text x="108.3" y="118.4" transform="rotate(-90 108.3 118.4)">D1</text>
<text x="114.2" y="115.3">TSW-103-07-G-D</text>
<text x="132.6" y="118.4" transform="rotate(-90 132.6 118.4)">D3</text>
<text x="61.6" y="121.3" transform="rotate(-90 61.6 121.3)">10k</text>
<text x="65.3" y="121.5" transform="rotate(-90 65.3 121.5)">4.7k</text>
<text x="69" y="121.5" transform="rotate(-90 69 121.5)">4.7k</text>
<text x="71" y="125.5">BNO_SDA</text>
<text x="111.3" y="122.9" transform="rotate(-90 111.3 122.9)">DF2B5M4CT,L3F</text>
<text x="135.6" y="122.9" transform="rotate(-90 135.6 122.9)">DF2B5M4CT,L3F</text>
<text x="71" y="129.3">BNO_SCL</text>
<text x="112.4" y="130.3">GND</text>
<text x="127.4" y="130.3">GND</text>
<text x="16.6" y="133.4" transform="rotate(-90 16.6 133.4)">C1</text>
<text x="22.2" y="133.4" transform="rotate(-90 22.2 133.4)">C2</text>
<text x="27.9" y="133.3" transform="rotate(-90 27.9 133.3)">R1</text>
<text x="54.4" y="137.8">GND</text>
<text x="16.6" y="139.6" transform="rotate(-90 16.6 139.6)">0.1uF</text>
<text x="22.2" y="139.6" transform="rotate(-90 22.2 139.6)">0.1uF</text>
<text x="27.9" y="140" transform="rotate(-90 27.9 140)">10k</text>
<text x="32" y="147.1">GND</text>
<text x="48.5" y="156.9">+3V3</text>
<text x="140.9" y="159.2">+5V</text>
<text x="122.6" y="167.7">J2</text>
<text x="131.7" y="163">R13</text>
<text x="138.6" y="163">0</text>
<text x="185" y="166.6">J3</text>
<text x="192.5" y="166.2">R18</text>
<text x="192.6" y="167.7">0</text>
<text x="198.8" y="164.8">+5V</text>
<text x="26.3" y="172.1">SN74AUP2G14DCKR</text>
<text x="26.3" y="170.2">U1</text>
<text x="47.9" y="173.6" transform="rotate(-90 47.9 173.6)">FB4</text>
<text x="49.4" y="173.6" transform="rotate(-90 49.4 173.6)">BLM18PG121SN1D</text>
<text x="88" y="168.5">S_BUS1_IN</text>
<text x="99" y="168.6">R11</text>
<text x="106.5" y="168.6">33</text>
<text x="136.4" y="168.6">R15</text>
<text x="143.9" y="168.6">33</text>
<text x="149.1" y="168.5">S_BUS2_IN</text>
<text x="203.7" y="170.4">A0</text>
<text x="203.7" y="172.3">A1</text>
<text x="15.1" y="174.1">S_BUS1_IN</text>
<text x="53.4" y="174.1">S_BUS1_OUT</text>
<text x="110.2" y="178.2" transform="rotate(-90 110.2 178.2)">D2</text>
<text x="116.1" y="175.2">TSW-103-07-G-D</text>
<text x="134.5" y="178.2" transform="rotate(-90 134.5 178.2)">D4</text>
<text x="203.7" y="174.1">A2</text>
<text x="203.7" y="176">A5</text>
<text x="15.1" y="181.6">S_BUS2_IN</text>
<text x="50.2" y="185.7" transform="rotate(-90 50.2 185.7)">C6</text>
<text x="53.4" y="181.6">S_BUS2_OUT</text>
<text x="113.2" y="182.7" transform="rotate(-90 113.2 182.7)">DF2B5M4CT,L3F</text>
<text x="137.5" y="182.7" transform="rotate(-90 137.5 182.7)">DF2B5M4CT,L3F</text>
<text x="177.1" y="182">BM06B-GHS-TBT</text>
<text x="24.5" y="190.1">GND</text>
<text x="50.2" y="192" transform="rotate(-90 50.2 192)">0.1uF</text>
<text x="114.3" y="190.1">GND</text>
<text x="129.2" y="190.1">GND</text>
<text x="190.9" y="188.2">GND</text>
<text x="48.8" y="195.7">GND</text>
</g>
<g font-size="1.6" fill="#505050">
<text x="251.5" y="22.8">1</text>
<text x="256.5" y="22.8">2</text>
<text x="204.7" y="24.7">1</text>
<text x="204.7" y="26.6">3</text>
<text x="204.7" y="28.4">5</text>
<text x="209.8" y="24.7">2</text>
<text x="209.8" y="26.6">4</text>
<text x="209.8" y="28.4">6</text>
<text x="251.5" y="24.7">3</text>
<text x="251.5" y="26.6">5</text>
<text x="251.5" y="28.4">7</text>
<text x="256.5" y="24.7">4</text>
<text x="256.5" y="26.6">6</text>
<text x="256.5" y="28.4">8</text>
<text x="204" y="34">11</text>
<text x="204" y="35.9">13</text>
<text x="204.7" y="30.3">7</text>
<text x="204.7" y="32.2">9</text>
<text x="209.8" y="30.3">8</text>
<text x="209.8" y="32.2">10</text>
<text x="209.8" y="34">12</text>
<text x="209.8" y="35.9">14</text>
<text x="250.7" y="32.2">11</text>
<text x="250.7" y="34">13</text>
<text x="250.7" y="35.9">15</text>
<text x="251.5" y="30.3">9</text>
<text x="256.5" y="30.3">10</text>
<text x="256.5" y="32.2">12</text>
<text x="256.5" y="34">14</text>
<text x="256.5" y="35.9">16</text>
<text x="135.6" y="37.8">1</text>
<text x="135.6" y="39.6">2</text>
<text x="135.6" y="41.5">3</text>
<text x="138.3" y="38.6">A0</text>
<text x="138.3" y="40.5">A1</text>
<text x="143" y="38.6">VCC</text>
<text x="144" y="40.5">WP</text>
<text x="148.1" y="41.5">6</text>
<text x="148.1" y="39.6">7</text>
<text x="148.1" y="37.8">8</text>
<text x="204" y="37.8">15</text>
<text x="209.8" y="37.8">16</text>
<text x="250.7" y="37.8">17</text>
<text x="250.7" y="39.6">19</text>
<text x="256.5" y="37.8">18</text>
<text x="256.5" y="39.6">20</text>
<text x="58.9" y="43.4">1</text>
<text x="58.9" y="45.3">2</text>
<text x="58.9" y="47.1">3</text>
<text x="61.7" y="44.2">PIN1</text>
<text x="61.7" y="46.1">GND</text>
<text x="61.7" y="47.9">VDD</text>
<text x="75.1" y="47.9">XOUT32</text>
<text x="76.2" y="44.2">VDDIO</text>
<text x="76.8" y="46.1">XIN32</text>
<text x="82.7" y="47.1">26</text>
<text x="82.7" y="45.3">27</text>
<text x="82.7" y="43.4">28</text>
<text x="135.6" y="43.4">4</text>
<text x="138.3" y="42.3">A2</text>
<text x="138.3" y="44.2">VSS</text>
<text x="143.2" y="44.2">SDA</text>
<text x="143.3" y="42.3">SCL</text>
<text x="148.1" y="43.4">5</text>
<text x="58.9" y="49">4</text>
<text x="58.9" y="50.9">5</text>
<text x="58.9" y="52.7">6</text>
<text x="61.7" y="49.8">NBOOT_LOAD_PIN</text>
<text x="61.7" y="51.7">PS1</text>
<text x="61.7" y="53.6">PS2</text>
<text x="76.1" y="49.8">GNDIO</text>
<text x="76.8" y="53.6">PIN23</text>
<text x="76.8" y="51.7">PIN24</text>
<text x="82.7" y="52.7">23</text>
<text x="82.7" y="50.9">24</text>
<text x="82.7" y="49">25</text>
<text x="58.9" y="54.6">7</text>
<text x="58.9" y="56.5">8</text>
<text x="58.9" y="58.3">9</text>
<text x="61.7" y="55.4">PIN7</text>
<text x="61.7" y="57.3">PIN8</text>
<text x="61.7" y="59.2">CAP</text>
<text x="76.6" y="59.2">COM0</text>
<text x="76.8" y="57.3">PIN21</text>
<text x="76.8" y="55.4">PIN22</text>
<text x="82.7" y="58.3">20</text>
<text x="82.7" y="56.5">21</text>
<text x="82.7" y="54.6">22</text>
<text x="58.1" y="60.2">10</text>
<text x="58.1" y="62.1">11</text>
<text x="58.1" y="63.9">12</text>
<text x="58.1" y="65.8">13</text>
<text x="61.7" y="61">PIN10</text>
<text x="61.7" y="62.9">NRESET</text>
<text x="61.7" y="64.8">PIN12</text>
<text x="76.6" y="64.8">COM3</text>
<text x="76.6" y="62.9">COM2</text>
<text x="76.6" y="61">COM1</text>
<text x="82.7" y="65.8">16</text>
<text x="82.7" y="63.9">17</text>
<text x="82.7" y="62.1">18</text>
<text x="82.7" y="60.2">19</text>
<text x="58.1" y="67.7">14</text>
<text x="61.7" y="66.6">PIN13</text>
<text x="61.7" y="68.5">INT</text>
<text x="76.8" y="68.5">PIN15</text>
<text x="76.8" y="66.6">PIN16</text>
<text x="82.7" y="67.7">15</text>
<text x="204.7" y="73.3">1</text>
<text x="204.7" y="75.2">3</text>
<text x="204.7" y="77">5</text>
<text x="209.8" y="73.3">2</text>
<text x="209.8" y="75.2">4</text>
<text x="209.8" y="77">6</text>
<text x="251.5" y="75.2">1</text>
<text x="251.5" y="77">3</text>
<text x="256.5" y="75.2">2</text>
<text x="256.5" y="77">4</text>
<text x="204" y="82.6">11</text>
<text x="204.7" y="78.9">7</text>
<text x="204.7" y="80.8">9</text>
<text x="209.8" y="78.9">8</text>
<text x="209.8" y="80.8">10</text>
<text x="209.8" y="82.6">12</text>
<text x="251.5" y="78.9">5</text>
<text x="251.5" y="80.8">7</text>
<text x="251.5" y="82.6">9</text>
<text x="256.5" y="78.9">6</text>
<text x="256.5" y="80.8">8</text>
<text x="256.5" y="82.6">10</text>
<text x="204" y="84.5">13</text>
<text x="204" y="86.4">15</text>
<text x="204" y="88.3">17</text>
<text x="209.8" y="84.5">14</text>
<text x="209.8" y="86.4">16</text>
<text x="209.8" y="88.3">18</text>
<text x="250.7" y="84.5">11</text>
<text x="250.7" y="86.4">13</text>
<text x="250.7" y="88.3">15</text>
<text x="256.5" y="84.5">12</text>
<text x="256.5" y="86.4">14</text>
<text x="256.5" y="88.3">16</text>
<text x="204" y="90.1">19</text>
<text x="204" y="92">21</text>
<text x="204" y="93.9">23</text>
<text x="204" y="95.7">25</text>
<text x="209.8" y="90.1">20</text>
<text x="209.8" y="92">22</text>
<text x="209.8" y="93.9">24</text>
<text x="209.8" y="95.7">26</text>
<text x="250.7" y="90.1">17</text>
<text x="250.7" y="92">19</text>
<text x="250.7" y="93.9">21</text>
<text x="250.7" y="95.7">23</text>
<text x="256.5" y="90.1">18</text>
<text x="256.5" y="92">20</text>
<text x="256.5" y="93.9">22</text>
<text x="256.5" y="95.7">24</text>
<text x="204" y="97.6">27</text>
<text x="204" y="99.5">29</text>
<text x="209.8" y="97.6">28</text>
<text x="209.8" y="99.5">30</text>
<text x="250.7" y="97.6">25</text>
<text x="250.7" y="99.5">27</text>
<text x="250.7" y="101.3">29</text>
<text x="256.5" y="97.6">26</text>
<text x="256.5" y="99.5">28</text>
<text x="256.5" y="101.3">30</text>
<text x="250.7" y="103.2">31</text>
<text x="250.7" y="105.1">33</text>
<text x="256.5" y="103.2">32</text>
<text x="256.5" y="105.1">34</text>
<text x="117.3" y="108.8">1</text>
<text x="117.3" y="110.7">3</text>
<text x="117.3" y="112.6">5</text>
<text x="125.3" y="112.6">6</text>
<text x="125.3" y="110.7">4</text>
<text x="125.3" y="108.8">2</text>
<text x="36.5" y="118.2">8</text>
<text x="39.2" y="119">VDD</text>
<text x="47.7" y="119">GND</text>
<text x="52.7" y="118.2">1</text>
<text x="36.5" y="125.6">6</text>
<text x="36.5" y="121.9">7</text>
<text x="39.2" y="122.7">GND</text>
<text x="47.8" y="122.7">CBS</text>
<text x="52.7" y="121.9">2</text>
<text x="52.7" y="125.6">3</text>
<text x="36.5" y="129.4">5</text>
<text x="39.2" y="130.2">SDO</text>
<text x="39.2" y="126.5">VDDIO</text>
<text x="47.8" y="130.2">SCK</text>
<text x="48.4" y="126.5">SDI</text>
<text x="52.7" y="129.4">4</text>
<text x="119.2" y="168.6">1</text>
<text x="119.2" y="170.5">3</text>
<text x="119.2" y="172.4">5</text>
<text x="127.1" y="172.4">6</text>
<text x="127.1" y="170.5">4</text>
<text x="127.1" y="168.6">2</text>
<text x="186.9" y="172.4">4</text>
<text x="186.9" y="170.5">5</text>
<text x="186.9" y="168.6">6</text>
<text x="30.9" y="174.2">1</text>
<text x="30.9" y="178">2</text>
<text x="33.6" y="175.1">1A</text>
<text x="33.6" y="178.8">GND</text>
<text x="38.3" y="178.8">VCC</text>
<text x="39.7" y="175.1">1Y</text>
<text x="43.4" y="178">5</text>
<text x="43.4" y="174.2">6</text>
<text x="186.9" y="178">1</text>
<text x="186.9" y="176.1">2</text>
<text x="186.9" y="174.2">3</text>
<text x="30.9" y="181.7">3</text>
<text x="33.6" y="182.5">2A</text>
<text x="39.7" y="182.5">2Y</text>
<text x="43.4" y="181.7">4</text>
</g>
</svg>
